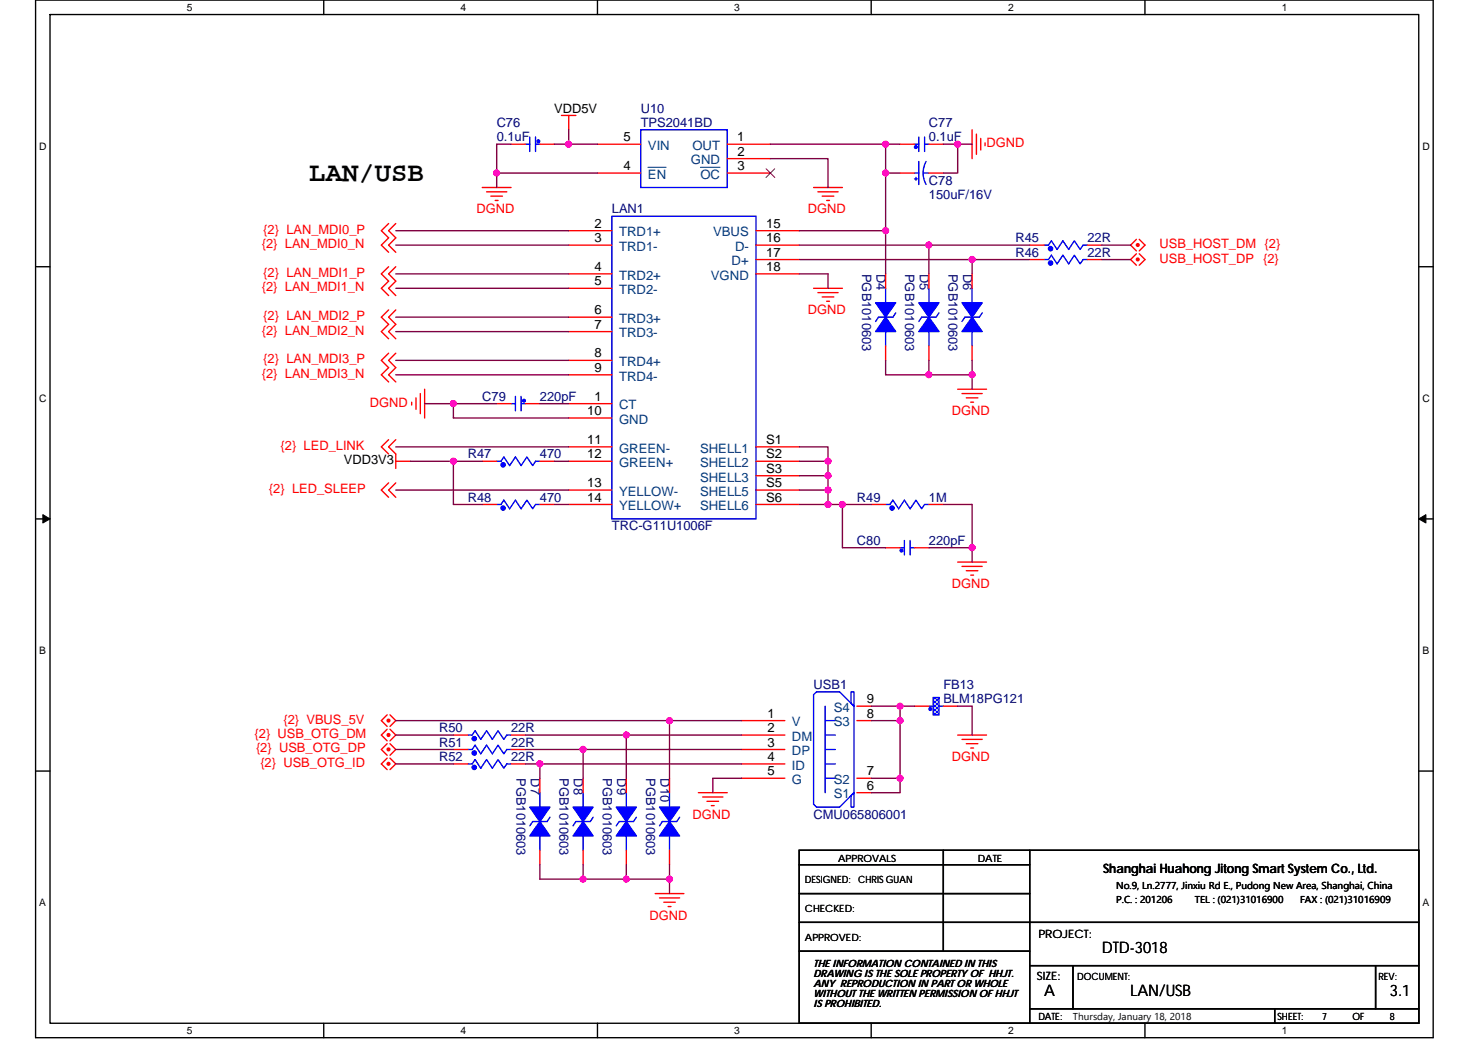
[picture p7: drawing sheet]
<svg xmlns="http://www.w3.org/2000/svg" width="297mm" height="210mm" viewBox="0 0 297 210" stroke-linecap="round" stroke-linejoin="round" font-family="sans-serif">
<path d="M7.2 0h280.8v208.5h-280.8zM10.1 2.9h275v202.7h-275z" fill="none" stroke="#000" stroke-width=".28"/>
<g fill="#fff">
<path d="M37.5 .3h1.2v2.3h-1.2z"/>
<path d="M37.5 205.9h1.2v2.3h-1.2z"/>
</g>
<path d="M65.1 0v2.9M65.1 205.6v2.9" fill="none" stroke="#000" stroke-width=".28"/>
<g fill="#fff">
<path d="M92.6 .3h1.1v2.3h-1.1z"/>
<path d="M92.6 205.9h1.1v2.3h-1.1z"/>
</g>
<path d="M120.1 0v2.9M120.1 205.6v2.9" fill="none" stroke="#000" stroke-width=".28"/>
<g fill="#fff">
<path d="M147.6 .3h1.1v2.3h-1.1z"/>
<path d="M147.6 205.9h1.1v2.3h-1.1z"/>
</g>
<path d="M175.1 0v2.9M175.1 205.6v2.9" fill="none" stroke="#000" stroke-width=".28"/>
<g fill="#fff">
<path d="M202.6 .3h1.1v2.3h-1.1z"/>
<path d="M202.6 205.9h1.1v2.3h-1.1z"/>
</g>
<path d="M230.1 0v2.9M230.1 205.6v2.9" fill="none" stroke="#000" stroke-width=".28"/>
<g fill="#fff">
<path d="M257.6 .3h1.2v2.3h-1.2z"/>
<path d="M257.6 205.9h1.2v2.3h-1.2z"/>
<path d="M7.9 28.3h1.5v2.3h-1.5z"/>
<path d="M285.9 28.3h1.5v2.3h-1.5z"/>
<path d="M7.9 78.9h1.5v2.3h-1.5z"/>
<path d="M285.9 78.9h1.5v2.3h-1.5z"/>
</g>
<path d="M7.2 53.6h2.9M285.1 53.6h2.9" fill="none" stroke="#000" stroke-width=".28"/>
<g fill="#fff">
<path d="M7.9 129.6h1.4v2.3h-1.4z"/>
<path d="M285.9 129.6h1.3v2.3h-1.3z"/>
</g>
<path d="M7.2 104.3h2.9M285.1 104.3h2.9" fill="none" stroke="#000" stroke-width=".28"/>
<path d="M8.6 103.4l1.5 .9-1.5 .8zM285.1 104.3l1.5-.9v1.7z" fill="#000" stroke="#000" stroke-width=".2"/>
<g fill="#fff">
<path d="M7.9 180.3h1.4v2.3h-1.4z"/>
<path d="M285.9 180.3h1.4v2.3h-1.4z"/>
</g>
<g fill="none" stroke="#000" stroke-width=".28">
<path d="M7.2 154.9h2.9M285.1 154.9h2.9M160.6 170.9h124.5v34.7h-124.5zM160.6 179.6h46.3M160.6 173.8h46.3M189.6 170.9v20.2M206.9 170.9v34.7M160.6 185.3h124.5M160.6 191.1h46.3M206.9 194h78.2M215.6 194v8.7M276.5 194v8.7"/>
<path d="M206.9 202.7h78.2M256.2 202.7v2.9"/>
</g>
<g fill="none" stroke="#f00" stroke-width=".28">
<path d="M96.9 37.7h5.8M97.8 38.5h4.1M98.7 39.4h2.3M112.8 23.2h2.9M114.3 23.2v2.9M163.5 37.7h5.8M164.4 38.5h4M165.2 39.4h2.4M180.9 29h2.9M186.7 29h2.9M195.4 26.1v5.8M196.2 26.9v4.1"/>
<path d="M197.1 27.8v2.3M198 28.7v.6M78.1 44.9l-1.5 1.5 1.5 1.4-1.5 1.5 1.5 1.4M78.1 53.6l-1.5 1.4 1.5 1.5-1.5 1.4 1.5 1.5M79.5 44.9l-1.4 1.5 1.4 1.4-1.4 1.5 1.4 1.4M79.5 53.6l-1.4 1.4 1.4 1.5-1.4 1.4 1.4 1.5M99.5 40.3h.6M163.5 57.9h5.8M164.4 58.8h4M165.2 59.7h2.4M166.1 40.3h.6M206.9 49.3h2.9"/>
<path d="M218.5 49.3h2.9M228.4 48.1l-1.2 1.2 1.2 1.1M228.4 51l-1.2 1.2 1.2 1.1M229 48.1l1.1 1.2-1.1 1.1M229 51l1.1 1.2-1.1 1.1M78.1 62.3l-1.5 1.4 1.5 1.5-1.5 1.4 1.5 1.5M78.1 71l-1.5 1.4 1.5 1.5-1.5 1.4 1.5 1.5M79.5 62.3l-1.4 1.4 1.4 1.5-1.4 1.4 1.4 1.5M79.5 71l-1.4 1.4 1.4 1.5-1.4 1.4 1.4 1.5M83.6 79.9v2.4M84.5 79.1v4M85.3 78.2v5.8"/>
<path d="M166.1 60.5h.6M192.5 78.2h5.8M193.3 79.1h4.1M194.2 79.9h2.3M78.1 97l-1.5 1.5 1.5 1.4M78.1 88.3l-1.5 1.5 1.5 1.4M79.5 92.7h2.9M79.5 88.3l-1.4 1.5 1.4 1.4v2.9M79.5 97l-1.4 1.5 1.4 1.4M82.7 80.8v.6M99.8 81.1h2.9M105.6 81.1h2.9"/>
<path d="M195.1 80.8h.6M192.5 112.9h5.8M193.3 113.8h4.1M194.2 114.7h2.3M195.1 115.6h.6M77.8 152.3l-1.2 1.2 1.2 1.1M77.8 146.5l-1.2 1.2 1.2 1.2M77.8 149.4l-1.2 1.2 1.2 1.2M77.8 143.6l-1.2 1.2 1.2 1.2M78.4 152.3l1.1 1.2-1.1 1.1M78.4 146.5l1.1 1.2-1.1 1.2M78.4 149.4l1.1 1.2-1.1 1.2"/>
<path d="M78.4 143.6l1.1 1.2-1.1 1.2M91.1 153.5h2.9M102.7 153.5h2.9M140.4 159.3h5.8M192.5 147.7h5.8M193.3 148.6h4.1M194.2 149.4h2.3M195.1 150.3h.6M131.7 179.6h5.8M141.2 160.1h4.1M142.1 161h2.3M143 161.9h.5"/>
<path d="M132.5 180.4h4.1M133.4 181.3h2.3M134.3 182.2h.5"/>
</g>
<g fill="#f00" stroke="#f00" stroke-width=".28">
<circle cx="78.1" cy="153.5" r=".28"/>
<circle cx="78.1" cy="147.7" r=".28"/>
<circle cx="78.1" cy="150.6" r=".28"/>
<circle cx="228.7" cy="49.2" r=".28"/>
<circle cx="228.7" cy="52.1" r=".28"/>
<circle cx="78.1" cy="144.8" r=".28"/>
</g>
<g fill="#00f" stroke="#00f" stroke-width=".28">
<circle cx="211.1" cy="50" r=".43"/>
<circle cx="184.1" cy="29.5" r=".28"/>
<circle cx="105.3" cy="80.5" r=".28"/>
<circle cx="95.3" cy="154.2" r=".43"/>
</g>
<path d="M183.8 29h.9M184.7 27.5v2.9M185.8 27.5v2.9M185.8 29h.9M209.8 49.3h.9l.6-.9 1.1 1.7 1.2-1.7 1.2 1.7 1.1-1.7 1.2 1.7 .6-.8h.8M103.6 79.7v2.8M104.7 79.7v2.8M102.7 81.1h.9M104.7 81.1h.9M94 153.5h.9l.6-.9 1.1 1.8 1.2-1.8 1.2 1.8 1.1-1.8 1.2 1.8 .6-.9h.8" fill="none" stroke="#00f" stroke-width=".28"/>
<path d="M187.6 140.2h1.1v3.4h-1.1z" fill="#fff"/>
<g fill="#00f" stroke="#00f" stroke-width=".28">
<path d="M187.6 140.2v3.4h1.1v-3.4z" fill-rule="evenodd"/>
<path d="M134.6 165.1l2 2.9h-4.1z" fill-rule="evenodd"/>
<path d="M132.5 162.2h4.1l-2 2.9z" fill-rule="evenodd"/>
<path d="M125.9 165.1l2 2.9h-4.1z" fill-rule="evenodd"/>
<path d="M123.8 162.2h4.1l-2 2.9z" fill-rule="evenodd"/>
<path d="M117.2 165.1l2 2.9h-4z" fill-rule="evenodd"/>
<path d="M115.2 162.2h4l-2 2.9z" fill-rule="evenodd"/>
<path d="M195.4 63.7l2 2.9h-4.1z" fill-rule="evenodd"/>
<path d="M193.3 60.8h4.1l-2 2.9z" fill-rule="evenodd"/>
<path d="M186.7 63.7l2 2.9h-4z" fill-rule="evenodd"/>
<path d="M184.7 60.8h4l-2 2.9z" fill-rule="evenodd"/>
<path d="M178 63.7l2 2.9h-4z" fill-rule="evenodd"/>
<path d="M176 60.8h4l-2 2.9z" fill-rule="evenodd"/>
<path d="M108.5 165.1l2 2.9h-4z" fill-rule="evenodd"/>
<path d="M106.5 162.2h4l-2 2.9z" fill-rule="evenodd"/>
<circle cx="187" cy="142.5" r=".28"/>
<circle cx="179.3" cy="102.1" r=".43"/>
<circle cx="211.1" cy="52.9" r=".43"/>
<circle cx="108.2" cy="28.4" r=".28"/>
<circle cx="101.1" cy="102.1" r=".43"/>
<circle cx="95.3" cy="148.4" r=".43"/>
<circle cx="181.2" cy="110.6" r=".29"/>
<circle cx="95.3" cy="151.3" r=".43"/>
<circle cx="101.1" cy="93.4" r=".43"/>
</g>
<g fill="none" stroke="#00f" stroke-width=".28">
<path d="M105.6 29h.9M106.5 27.5v2.9M107.6 29h.9M107.6 27.5v2.9M128.8 26.1h17.4v11.6h-17.4zM183.8 34.8h.9M183.8 35.9h.6M184.1 35.6v.6M184.7 32.4v4.7M185.5 34.8l.2 1.4 .4 .8M185.5 34.8h1.2M186.1 32.4l-.5 1.4-.1 1"/>
<path d="M123 43.5h28.9v60.8h-28.9zM178 57.9v2.9M186.7 57.9v2.9M195.4 57.9v2.9M209.8 52.2h.9l.6-.9 1.1 1.7 1.2-1.7 1.2 1.7 1.1-1.7 1.2 1.7 .6-.8h.8M178 66.6v2.9M180 62.9l-.6 .8h-2.9l-.5 .9M186.7 66.6v2.9M188.7 62.9l-.6 .8h-2.9l-.5 .9M195.4 66.6v2.9M197.4 62.9l-.6 .8h-2.9l-.6 .9M99.8 92.7h.9l.6-.9 1.1 1.8 1.2-1.8 1.1 1.8 1.2-1.8 1.2 1.8 .5-.9h.9"/>
<path d="M99.8 101.4h.9l.6-.9 1.1 1.7 1.2-1.7 1.1 1.7 1.2-1.7 1.2 1.7 .5-.8h.9M178 101.4h.9l.5-.9 1.2 1.7 1.2-1.7 1.1 1.7 1.2-1.7 1.1 1.7 .6-.8h.9M180.9 110.1h.9M181.8 108.6v2.9M182.9 108.6v2.9M182.9 110.1h.9M163.5 139.6l.6-.6h4.6l2.9 2.9v17.4l-2.9 2.9h-4.6l-.6-.6zM171 139h.6v2.9l-.6-.6zM94 147.7h.9l.6-.9 1.1 1.8 1.2-1.8 1.2 1.8 1.1-1.8 1.2 1.8 .6-.9h.8M94 150.6h.9l.6-.9 1.1 1.8 1.2-1.8 1.2 1.8 1.1-1.8 1.2 1.8 .6-.9h.8M108.5 159.3v2.9M117.2 159.3v2.9"/>
<path d="M125.9 159.3v2.9M134.6 159.3v2.9M165.8 141.9v17.4M165.8 144.8h2.1M165.8 147.7h2.1M165.8 150.6h2.1M165.8 153.5h2.1M165.8 156.4h2.1M171.6 159.3v2.9h-.6v-2.3zM186.7 141.9h.9M188.7 141.9h.9M108.5 168v2.9"/>
<path d="M110.5 164.2l-.5 .9h-2.9l-.6 .8M117.2 168v2.9M119.2 164.2l-.6 .9h-2.9l-.5 .8M125.9 168v2.9M127.9 164.2l-.6 .9h-2.9l-.6 .8M134.6 168v2.9M136.6 164.2l-.6 .9h-2.9l-.6 .8"/>
</g>
<g fill="none" stroke="#f00" stroke-width=".28">
<path d="M102.7 29h2.9M108.5 29h2.9M120.1 29h8.7M120.1 34.8h8.7M146.2 31.9h8.6M146.2 29h8.6M146.2 34.8h8.6M180.9 34.8h2.9M186.7 34.8h2.9M114.3 46.4h8.7M114.3 49.3h8.7M114.3 55h8.7"/>
<path d="M114.3 57.9h8.7M151.9 46.4h8.7M151.9 49.3h8.7M151.9 52.2h8.7M151.9 55h8.7M178 55v2.9M186.7 55v2.9M195.4 55v2.9M206.9 52.2h2.9M218.5 52.2h2.9M114.3 63.7h8.7M114.3 66.6h8.7"/>
<path d="M114.3 72.4h8.7M114.3 75.3h8.7M178 69.5v2.9M186.7 69.5v2.9M195.4 69.5v2.9M96.9 92.7h2.9M108.5 92.7h2.9M114.3 81.1h8.7M114.3 84h8.7M114.3 89.8h8.7M114.3 92.7h8.7M114.3 98.5h8.7"/>
<path d="M151.9 89.8h8.7M151.9 92.7h8.7M151.9 95.6h8.7M151.9 98.5h8.7M96.9 101.4h2.9M108.5 101.4h2.9M114.3 101.4h8.7M151.9 101.4h8.7M175.1 101.4h2.9M178 110.1h2.9M183.8 110.1h2.9M186.7 101.4h2.9"/>
<path d="M91.1 147.7h2.9M91.1 150.6h2.9M102.7 147.7h2.9M102.7 150.6h2.9M108.5 156.4v2.9M117.2 156.4v2.9M125.9 156.4v2.9M134.6 156.4v2.9M149 144.8h8.7M149 147.7h8.7M149 150.6h8.7M149 153.5h8.7"/>
<path d="M149 156.4h8.7M172.2 156.4h2.9M172.2 159.3h2.9M172.2 144.8h2.9M172.2 141.9h2.9M183.8 141.9h2.9M189.6 141.9h2.9M108.5 170.9v2.9M117.2 170.9v2.9M125.9 170.9v2.9M134.6 170.9v2.9"/>
</g>
<path d="M130.2 33.6h3.7M140.8 33.6h3.9" fill="none" stroke="#004080" stroke-width=".2"/>
<path d="M154 33.9l1.7 1.8M155.7 33.9l-1.8 1.8" fill="none" stroke="#804000" stroke-width=".2"/>
<g fill="none" stroke="#800040" stroke-width=".28">
<path d="M99.8 34.8h20.3M99.8 34.8v2.9M102.7 29h-2.9v5.8M111.4 29h2.9M114.3 26.1v2.9M114.3 29h5.8M154.8 29h23.2v5.8M154.8 31.9h11.6v5.8M178 29h2.9M180.9 34.8h-2.9v11.6M189.6 29h2.9M195.4 29h-2.9v5.8h-2.9"/>
<path d="M79.5 46.4h34.8M79.5 49.3h34.8M79.5 55h34.8M79.5 57.9h34.8M160.6 55h5.8v2.9M160.6 52.2h34.8M160.6 46.4h17.4M160.6 49.3h26.1M178 46.4v8.6M186.7 49.3h20.2M186.7 49.3v5.7M195.4 52.2v2.8"/>
<path d="M195.4 52.2h11.5M221.4 49.3h5.8M221.4 52.2h5.8M79.5 63.7h34.8M79.5 66.6h34.8M79.5 72.4h34.8M79.5 75.3h34.8M178 72.4v2.9h8.7M186.7 72.4v2.9M186.7 75.3h8.7M195.4 72.4v2.9M195.4 75.3v2.9"/>
<path d="M79.5 98.5h34.8M79.5 89.8h34.8M82.4 92.7h8.7M85.3 81.1h5.8M91.1 81.1v2.9h23.2M91.1 81.1h8.7M91.1 92.7v8.7h5.8M91.1 92.7h5.8M108.5 81.1h5.8M111.4 92.7h2.9M160.6 89.8h5.8v2.9M160.6 98.5h5.8"/>
<path d="M160.6 92.7h5.8M160.6 95.6h5.8M166.4 98.5v2.9M166.4 92.7v2.9M166.4 95.6v2.9M111.4 101.4h2.9M160.6 101.4h5.8M166.4 101.4h2.9M169.3 101.4v8.7h8.7M169.3 101.4h5.8M186.7 110.1h8.7M189.6 101.4h5.8v8.7"/>
<path d="M195.4 110.1v2.8M79.5 153.5h11.6M79.5 144.8h55.1M79.5 150.6h11.6M79.5 147.7h11.6M105.6 147.7h20.3M105.6 150.6h11.6M105.6 153.5h2.9M134.6 144.8h14.4M134.6 144.8v11.6M149 150.6h-31.8v5.8M149 147.7h-23.1v8.7"/>
<path d="M149 156.4h-5.7v2.9M149 153.5h-40.5v2.9M175.1 141.9h8.7M175.1 144.8h5.8M175.1 156.4h5.8M180.9 156.4v2.9h-5.8M180.9 141.9v2.9M180.9 144.8v11.6M192.5 141.9h2.9v5.8M108.5 173.8v2.9h8.7M117.2 173.8v2.9M117.2 176.7h8.7"/>
<path d="M125.9 173.8v2.9M125.9 176.7h8.7M134.6 173.8v2.9M134.6 176.7v2.9"/>
</g>
<g fill="#f0f" stroke="#f0f" stroke-width=".28">
<circle cx="91.1" cy="81.1" r=".57"/>
<circle cx="125.9" cy="147.7" r=".57"/>
<circle cx="117.2" cy="150.6" r=".57"/>
<circle cx="166.4" cy="98.5" r=".57"/>
<circle cx="166.4" cy="101.4" r=".57"/>
<circle cx="169.3" cy="101.4" r=".57"/>
<circle cx="195.4" cy="110" r=".57"/>
<circle cx="166.4" cy="95.6" r=".57"/>
<circle cx="186.7" cy="49.2" r=".57"/>
<circle cx="195.4" cy="52.1" r=".57"/>
<circle cx="186.7" cy="75.3" r=".57"/>
<circle cx="178" cy="46.3" r=".57"/>
<circle cx="195.4" cy="75.3" r=".57"/>
<circle cx="180.9" cy="141.9" r=".57"/>
<circle cx="180.9" cy="144.8" r=".57"/>
<circle cx="180.9" cy="156.4" r=".57"/>
<circle cx="125.9" cy="176.6" r=".57"/>
<circle cx="134.6" cy="176.6" r=".57"/>
<circle cx="117.2" cy="176.6" r=".57"/>
<circle cx="108.5" cy="153.5" r=".57"/>
<circle cx="91.1" cy="92.7" r=".57"/>
<circle cx="166.4" cy="92.7" r=".57"/>
<circle cx="134.6" cy="144.8" r=".57"/>
<circle cx="178" cy="29" r=".57"/>
<circle cx="99.8" cy="34.8" r=".57"/>
<circle cx="114.3" cy="29" r=".57"/>
<circle cx="178" cy="34.8" r=".57"/>
<circle cx="192.5" cy="29" r=".57"/>
</g>
<text font-size="5.5" x="62.2" y="36.4">LAN/USB</text>
<g font-size="3.2">
<text x="221.4" y="191.4">DTD-3018</text>
<text x="209.8" y="200.1">A</text>
<text x="227.2" y="200.1">LAN/USB</text>
<text x="279.3" y="200.1">3.1</text>
</g>
<g font-size="2.6">
<text x="111.4" y="22.6">VDD5V</text>
<text x="125.3" y="28.4">5</text>
<text x="148.2" y="28.4">1</text>
<text x="125.3" y="34.2">4</text>
<text x="148.2" y="34.2">3</text>
<text x="148.2" y="31.3">2</text>
<text x="119.5" y="45.8">2</text>
<text x="154" y="45.8">15</text>
<text x="119.5" y="48.7">3</text>
<text x="154" y="48.7">16</text>
<text x="154" y="51.6">17</text>
<text x="119.5" y="54.4">4</text>
<text x="119.5" y="57.3">5</text>
<text x="154" y="54.4">18</text>
<text x="119.5" y="63.1">6</text>
<text x="119.5" y="66">7</text>
<text x="119.5" y="71.8">8</text>
<text x="119.5" y="74.7">9</text>
<text x="118" y="83.4">10</text>
<text x="119.5" y="80.5">1</text>
<text x="118" y="89.2">11</text>
<text x="154" y="89.2">S1</text>
<text x="69.1" y="93.3">VDD3V3</text>
<text x="118" y="92.1">12</text>
<text x="154" y="92.1">S2</text>
<text x="154" y="95">S3</text>
<text x="118" y="97.9">13</text>
<text x="118" y="100.8">14</text>
<text x="154" y="97.9">S5</text>
<text x="154" y="100.8">S6</text>
<text x="174.2" y="141.3">9</text>
<text x="154.2" y="144.2">1</text>
<text x="154.2" y="147.1">2</text>
<text x="174.2" y="144.2">8</text>
<text x="154.2" y="150">3</text>
<text x="154.2" y="152.9">4</text>
<text x="154.2" y="155.8">5</text>
<text x="174.2" y="155.8">7</text>
<text x="174.2" y="158.7">6</text>
<text x="221.7" y="175.4">Shanghai Huahong Jitong Smart System Co., Ltd.</text>
</g>
<g font-size="2.6" fill="#000080">
<text x="128.8" y="22.6">U10</text>
<text x="99.8" y="25.5">C76</text>
<text x="99.8" y="28.4">0.1uF</text>
<text x="128.8" y="25.5">TPS2041BD</text>
<text x="186.7" y="25.5">C77</text>
<text x="186.7" y="28.4">0.1uF</text>
<text x="186.7" y="37.1">C78</text>
<text x="186.7" y="40">150uF/16V</text>
<text x="123" y="42.9">LAN1</text>
<text x="204.1" y="48.7">R45</text>
<text x="204.1" y="51.6">R46</text>
<text x="218.5" y="48.7">22R</text>
<text x="218.5" y="51.6">22R</text>
<text x="173.3" y="55" transform="rotate(90 173.3 55)">PGB1010603</text>
<text x="176.2" y="55" transform="rotate(90 176.2 55)">D4</text>
<text x="181.9" y="55" transform="rotate(90 181.9 55)">PGB1010603</text>
<text x="184.8" y="55" transform="rotate(90 184.8 55)">D5</text>
<text x="190.6" y="55" transform="rotate(90 190.6 55)">PGB1010603</text>
<text x="193.5" y="55" transform="rotate(90 193.5 55)">D6</text>
<text x="96.9" y="80.5">C79</text>
<text x="108.5" y="80.5">220pF</text>
<text x="94" y="92.1">R47</text>
<text x="108.5" y="92.1">470</text>
<text x="94" y="100.8">R48</text>
<text x="108.5" y="100.8">470</text>
<text x="172.2" y="100.8">R49</text>
<text x="186.7" y="100.8">1M</text>
<text x="123" y="106.6">TRC-G11U1006F</text>
<text x="172.2" y="109.5">C80</text>
<text x="186.7" y="109.5">220pF</text>
<text x="163.5" y="138.5">USB1</text>
<text x="189.6" y="138.5">FB13</text>
<text x="189.6" y="141.4">BLM18PG121</text>
<text x="88.2" y="147.1">R50</text>
<text x="102.7" y="147.1">22R</text>
<text x="88.2" y="152.9">R52</text>
<text x="88.2" y="150">R51</text>
<text x="102.7" y="152.9">22R</text>
<text x="102.7" y="150">22R</text>
<text x="103.8" y="156.4" transform="rotate(90 103.8 156.4)">PGB1010603</text>
<text x="106.7" y="156.4" transform="rotate(90 106.7 156.4)">D7</text>
<text x="112.5" y="156.4" transform="rotate(90 112.5 156.4)">PGB1010603</text>
<text x="115.4" y="156.4" transform="rotate(90 115.4 156.4)">D8</text>
<text x="121.2" y="156.4" transform="rotate(90 121.2 156.4)">PGB1010603</text>
<text x="124" y="156.4" transform="rotate(90 124 156.4)">D9</text>
<text x="129.8" y="156.4" transform="rotate(90 129.8 156.4)">PGB1010603</text>
<text x="132.7" y="156.4" transform="rotate(90 132.7 156.4)">D10</text>
<text x="163.5" y="164.5">CMU065806001</text>
</g>
<g font-size="2.6" fill="#f00">
<text x="198.3" y="29.6">DGND</text>
<text x="52.9" y="46.9">{2} LAN_MDI0_P</text>
<text x="95.8" y="42.9">DGND</text>
<text x="162.4" y="42.9">DGND</text>
<text x="52.6" y="49.8">{2} LAN_MDI0_N</text>
<text x="233" y="49.8">USB_HOST_DM {2}</text>
<text x="233" y="52.7">USB_HOST_DP</text>
<text x="253.9" y="52.7">{2}</text>
<text x="52.6" y="58.5">{2} LAN_MDI1_N</text>
<text x="52.9" y="55.6">{2} LAN_MDI1_P</text>
<text x="52.9" y="64.3">{2} LAN_MDI2_P</text>
<text x="162.4" y="63.2">DGND</text>
<text x="52.6" y="67.2">{2} LAN_MDI2_N</text>
<text x="52.6" y="75.9">{2} LAN_MDI3_N</text>
<text x="52.9" y="73">{2} LAN_MDI3_P</text>
<text x="74.3" y="81.7">DGND</text>
<text x="191.3" y="83.4">DGND</text>
<text x="56.4" y="90.4">{2} LED_LINK</text>
<text x="54.1" y="99.1">{2} LED_SLEEP</text>
<text x="191.3" y="118.2">DGND</text>
<text x="51.2" y="148.3">{2} USB_OTG_DM</text>
<text x="57" y="145.4">{2} VBUS_5V</text>
<text x="51.5" y="151.2">{2} USB_OTG_DP</text>
<text x="52.3" y="154.1">{2} USB_OTG_ID</text>
<text x="191.3" y="152.9">DGND</text>
<text x="139.2" y="164.5">DGND</text>
<text x="130.5" y="184.8">DGND</text>
</g>
<g font-size="2.6" fill="#004080">
<text x="130.2" y="30.1">VIN</text>
<text x="130.2" y="35.9">EN</text>
<text x="138.8" y="33">GND</text>
<text x="139.1" y="30.1">OUT</text>
<text x="140.8" y="35.9">OC</text>
<text x="124.4" y="47.5">TRD1+</text>
<text x="143.3" y="47.5">VBUS</text>
<text x="124.4" y="50.4">TRD1-</text>
<text x="147" y="53.3">D+</text>
<text x="147.7" y="50.4">D-</text>
<text x="124.4" y="56.2">TRD2+</text>
<text x="124.4" y="59.1">TRD2-</text>
<text x="142.9" y="56.2">VGND</text>
<text x="124.4" y="64.9">TRD3+</text>
<text x="124.4" y="67.8">TRD3-</text>
<text x="124.4" y="73.6">TRD4+</text>
<text x="124.4" y="76.5">TRD4-</text>
<text x="124.4" y="82.3">CT</text>
<text x="124.4" y="85.2">GND</text>
<text x="124.4" y="91">GREEN-</text>
<text x="124.4" y="93.9">GREEN+</text>
<text x="140.7" y="91">SHELL1</text>
<text x="140.7" y="93.9">SHELL2</text>
<text x="124.4" y="99.6">YELLOW-</text>
<text x="140.7" y="96.8">SHELL3</text>
<text x="140.7" y="99.6">SHELL5</text>
<text x="124.4" y="102.5">YELLOW+</text>
<text x="140.7" y="102.5">SHELL6</text>
<text x="167.6" y="143.1">S4</text>
<text x="159.2" y="146">V</text>
<text x="159.2" y="148.9">DM</text>
<text x="167.6" y="146">S3</text>
<text x="159.2" y="151.8">DP</text>
<text x="159.2" y="154.7">ID</text>
<text x="159.2" y="157.5">G</text>
<text x="167.6" y="157.5">S2</text>
<text x="167.6" y="160.4">S1</text>
</g>
<g font-size="2.3">
<text x="208.7" y="188.5">PROJECT:</text>
<text x="208.4" y="196.9">SIZE:</text>
</g>
<g font-size="2.1">
<text x="37.5" y="2.2">5</text>
<text x="92.6" y="2.2">4</text>
<text x="147.6" y="2.2">3</text>
<text x="202.6" y="2.2">2</text>
<text x="257.6" y="2.2">1</text>
<text x="7.9" y="30.1">D</text>
<text x="285.9" y="30.1">D</text>
<text x="7.9" y="80.8">C</text>
<text x="285.9" y="80.8">C</text>
<text x="7.9" y="131.4">B</text>
<text x="285.9" y="131.4">B</text>
<text x="7.9" y="182.1">A</text>
<text x="285.9" y="182.1">A</text>
<text x="37.5" y="207.8">5</text>
<text x="92.6" y="207.8">4</text>
<text x="147.6" y="207.8">3</text>
<text x="202.6" y="207.8">2</text>
<text x="257.6" y="207.8">1</text>
</g>
<g font-size="2">
<text x="168.4" y="173.1">APPROVALS</text>
<text x="196.5" y="173.1">DATE</text>
<text x="161.8" y="177.5">DESIGNED:</text>
<text x="172.5" y="177.5">CHRIS GUAN</text>
<text x="224.3" y="178.6">No.9, Ln.2777, Jinxiu Rd E., Pudong New Area, Shanghai, China</text>
<text x="161.8" y="183.3">CHECKED:</text>
<text x="224.3" y="181.5">P.C. : 201206</text>
<text x="240.1" y="181.5">TEL : (021)31016900</text>
<text x="261.3" y="181.5">FAX : (021)31016909</text>
<text x="161.8" y="189.1">APPROVED:</text>
<text x="163.5" y="194.3">THE INFORMATION CONTAINED IN THIS</text>
<text x="163.5" y="196.3">DRAWING IS THE SOLE PROPERTY OF HHJT.</text>
<text x="216.5" y="196.9">DOCUMENT:</text>
<text x="277" y="196.9">REV:</text>
<text x="163.5" y="198.4">ANY REPRODUCTION IN PART OR WHOLE</text>
<text x="163.5" y="200.4">WITHOUT THE WRITTEN PERMISSION OF HHJT</text>
<text x="163.5" y="202.4">IS PROHIBITED.</text>
<text x="208.7" y="205">DATE:</text>
<text x="215.6" y="204.9">Thursday, January 18, 2018</text>
<text x="256.7" y="205">SHEET:</text>
<text x="265.7" y="205">7</text>
<text x="271.8" y="205">OF</text>
<text x="279.3" y="205">8</text>
</g>
</svg>
